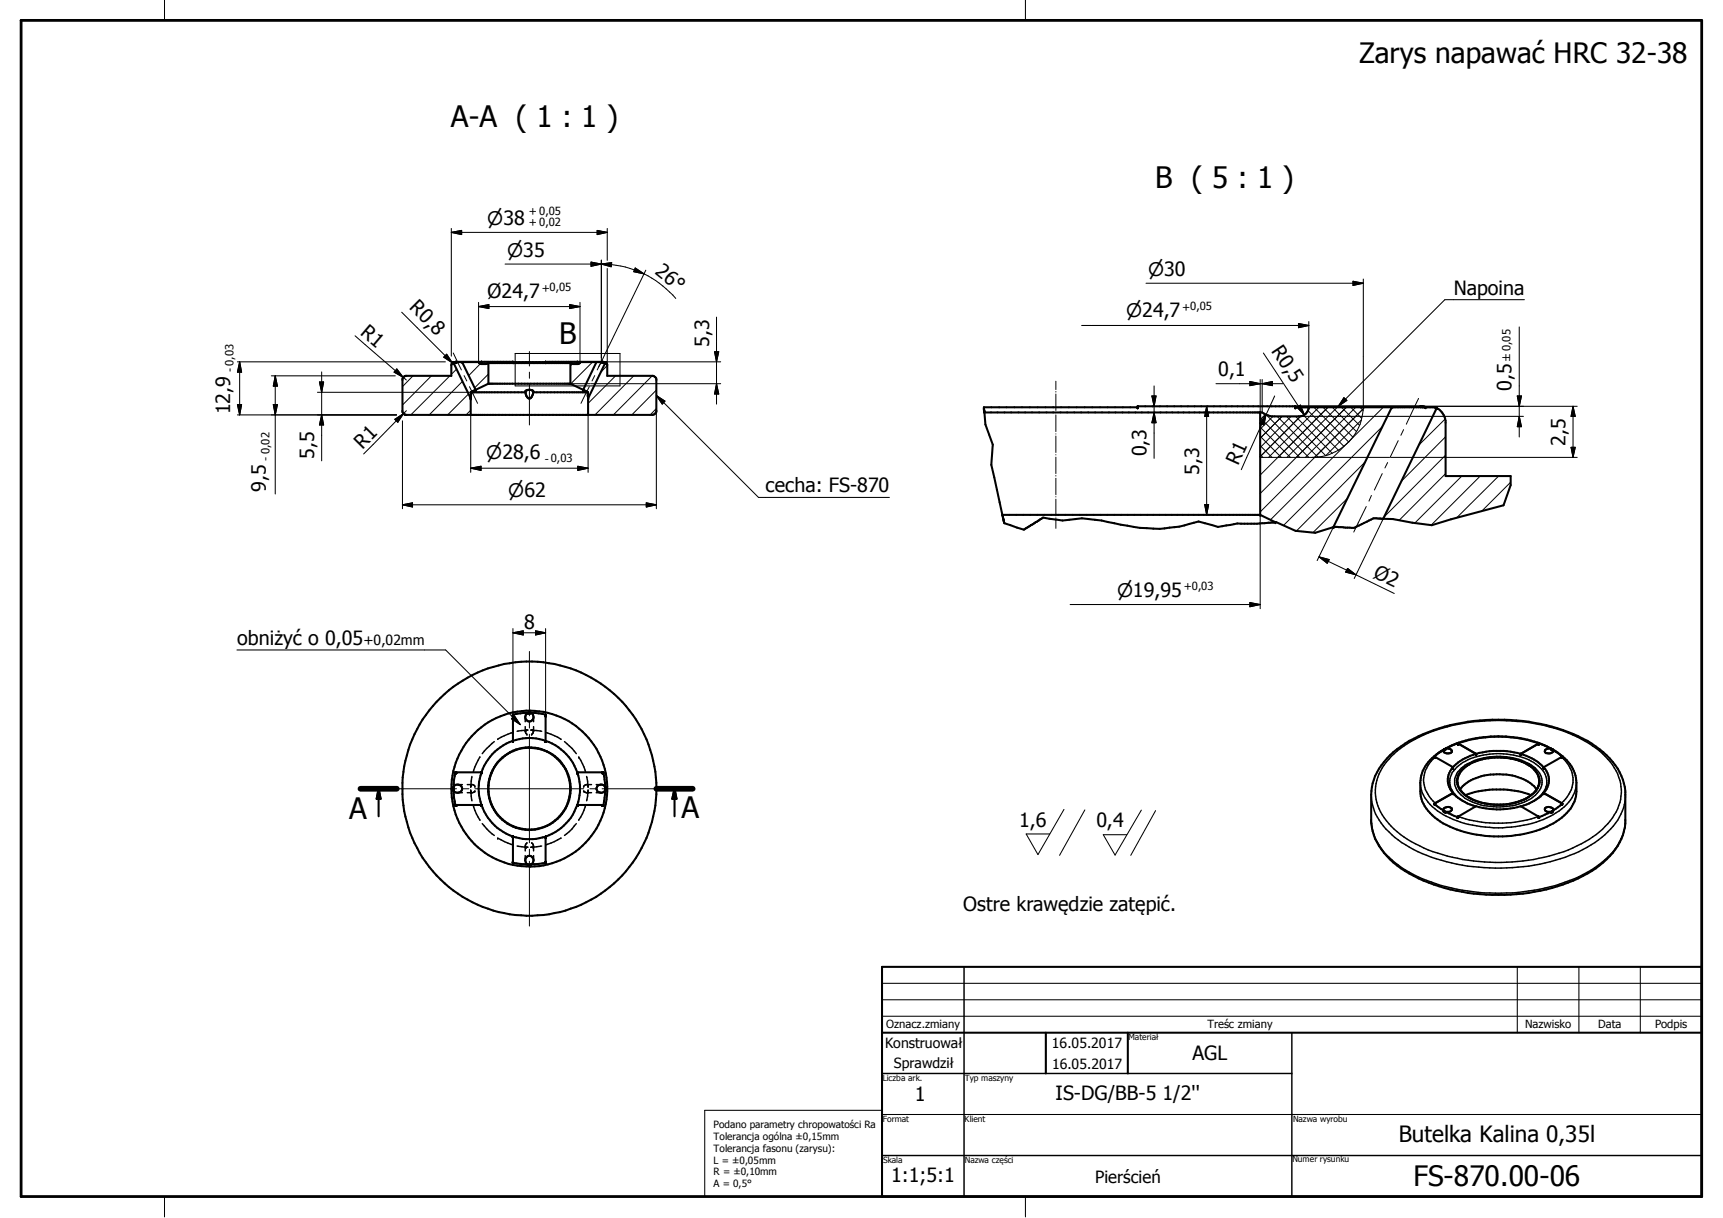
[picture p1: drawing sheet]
<svg xmlns="http://www.w3.org/2000/svg" width="297mm" height="210mm" viewBox="0 0 297 210" stroke-linecap="round" stroke-linejoin="round" font-family="sans-serif">
<g fill="#000">
<circle cx="78.1" cy="62.4" r=".18"/>
<circle cx="78.2" cy="62.4" r=".18"/>
<circle cx="78.5" cy="62.4" r=".18"/>
<circle cx="78.6" cy="62.4" r=".18"/>
<circle cx="78.7" cy="62.4" r=".18"/>
<circle cx="79.7" cy="62.4" r=".18"/>
<circle cx="81.1" cy="68.7" r=".18"/>
<circle cx="81.5" cy="67.4" r=".18"/>
<circle cx="81.9" cy="67.3" r=".18"/>
<circle cx="82" cy="67.2" r=".18"/>
<circle cx="83" cy="62.4" r=".18"/>
<circle cx="88.4" cy="62.4" r=".18"/>
<circle cx="94.1" cy="62.4" r=".18"/>
<circle cx="99.5" cy="62.4" r=".18"/>
<circle cx="100" cy="62.4" r=".18"/>
<circle cx="100.5" cy="67.2" r=".18"/>
<circle cx="101.4" cy="68.7" r=".18"/>
<circle cx="103.8" cy="62.4" r=".18"/>
<circle cx="103.9" cy="62.4" r=".18"/>
<circle cx="104" cy="62.4" r=".18"/>
<circle cx="104.3" cy="62.4" r=".18"/>
<circle cx="104.4" cy="62.4" r=".18"/>
<circle cx="169.6" cy="70.6" r=".18"/>
<circle cx="169.6" cy="70.5" r=".18"/>
<circle cx="169.7" cy="70.7" r=".18"/>
<circle cx="169.7" cy="70.8" r=".18"/>
<circle cx="169.7" cy="71" r=".18"/>
<circle cx="196.1" cy="70.1" r=".18"/>
<circle cx="196.1" cy="70.2" r=".18"/>
<circle cx="196.1" cy="70" r=".18"/>
<circle cx="217.3" cy="71.1" r=".18"/>
<circle cx="223.3" cy="70.1" r=".18"/>
<circle cx="223.3" cy="70" r=".18"/>
<circle cx="223.3" cy="70.2" r=".18"/>
<circle cx="225.6" cy="70.2" r=".18"/>
<circle cx="239.9" cy="70.2" r=".18"/>
<circle cx="244.9" cy="70" r=".18"/>
<circle cx="245" cy="70" r=".18"/>
<circle cx="245.3" cy="70.1" r=".18"/>
<circle cx="245.6" cy="70.1" r=".18"/>
<circle cx="245.7" cy="70.1" r=".18"/>
<circle cx="245.8" cy="70.2" r=".18"/>
<circle cx="247.5" cy="70.2" r=".18"/>
<circle cx="247.6" cy="70.3" r=".18"/>
<circle cx="247.7" cy="70.3" r=".18"/>
<circle cx="217.3" cy="88.7" r=".18"/>
<circle cx="219.9" cy="90" r=".18"/>
<circle cx="229.9" cy="90.8" r=".18"/>
<circle cx="78.1" cy="135.7" r=".18"/>
<circle cx="78.1" cy="136.1" r=".18"/>
<circle cx="78.1" cy="135.8" r=".18"/>
<circle cx="78.1" cy="136" r=".18"/>
<circle cx="78.1" cy="135.9" r=".18"/>
<circle cx="78.2" cy="136.2" r=".18"/>
<circle cx="78.2" cy="135.6" r=".18"/>
<circle cx="78.5" cy="133.1" r=".18"/>
<circle cx="78.5" cy="138.7" r=".18"/>
<circle cx="78.6" cy="138.7" r=".18"/>
<circle cx="78.6" cy="133.1" r=".18"/>
<circle cx="78.7" cy="133.1" r=".18"/>
<circle cx="78.7" cy="138.7" r=".18"/>
<circle cx="83" cy="138.7" r=".18"/>
<circle cx="83" cy="133.1" r=".18"/>
<circle cx="88.4" cy="123.2" r=".18"/>
<circle cx="88.4" cy="123.3" r=".18"/>
<circle cx="88.4" cy="127.7" r=".18"/>
<circle cx="88.4" cy="123.1" r=".18"/>
<circle cx="88.4" cy="123.4" r=".18"/>
<circle cx="91" cy="122.9" r=".18"/>
<circle cx="91" cy="122.8" r=".18"/>
<circle cx="91.1" cy="122.8" r=".18"/>
<circle cx="91.2" cy="122.8" r=".18"/>
<circle cx="91.3" cy="122.8" r=".18"/>
<circle cx="91.4" cy="122.8" r=".18"/>
<circle cx="91.5" cy="122.8" r=".18"/>
<circle cx="94.1" cy="123.2" r=".18"/>
<circle cx="94.1" cy="127.7" r=".18"/>
<circle cx="94.1" cy="123.1" r=".18"/>
<circle cx="94.1" cy="123.3" r=".18"/>
<circle cx="94.1" cy="123.4" r=".18"/>
<circle cx="99.5" cy="138.7" r=".18"/>
<circle cx="99.5" cy="133.1" r=".18"/>
<circle cx="103.8" cy="133.1" r=".18"/>
<circle cx="103.8" cy="138.7" r=".18"/>
<circle cx="103.9" cy="133.1" r=".18"/>
<circle cx="103.9" cy="138.7" r=".18"/>
<circle cx="104" cy="133.1" r=".18"/>
<circle cx="104" cy="138.7" r=".18"/>
<circle cx="104.3" cy="135.7" r=".18"/>
<circle cx="104.3" cy="136.2" r=".18"/>
<circle cx="104.3" cy="135.6" r=".18"/>
<circle cx="104.3" cy="136.1" r=".18"/>
<circle cx="104.4" cy="136" r=".18"/>
<circle cx="104.4" cy="136.1" r=".18"/>
<circle cx="104.4" cy="135.9" r=".18"/>
<circle cx="104.4" cy="135.8" r=".18"/>
<circle cx="247.3" cy="138.5" r=".18"/>
<circle cx="247.3" cy="130.4" r=".18"/>
<circle cx="247.4" cy="130.4" r=".18"/>
<circle cx="247.4" cy="138.4" r=".18"/>
<circle cx="247.4" cy="138.5" r=".18"/>
<circle cx="247.4" cy="130.5" r=".18"/>
<circle cx="248.8" cy="139.7" r=".18"/>
<circle cx="248.8" cy="129.2" r=".18"/>
<circle cx="248.9" cy="139.7" r=".18"/>
<circle cx="248.9" cy="129.2" r=".18"/>
<circle cx="249" cy="139.8" r=".18"/>
<circle cx="249" cy="129.2" r=".18"/>
<circle cx="249.1" cy="139.9" r=".18"/>
<circle cx="249.1" cy="129.1" r=".18"/>
<circle cx="249.2" cy="129" r=".18"/>
<circle cx="249.2" cy="139.9" r=".18"/>
<circle cx="249.3" cy="139.9" r=".18"/>
<circle cx="250.5" cy="132.2" r=".18"/>
<circle cx="250.5" cy="136.7" r=".18"/>
<circle cx="251.3" cy="128.1" r=".18"/>
<circle cx="251.4" cy="128.1" r=".18"/>
<circle cx="254.5" cy="129.9" r=".18"/>
<circle cx="262.2" cy="129.9" r=".18"/>
<circle cx="265.2" cy="128.1" r=".18"/>
<circle cx="265.3" cy="128.1" r=".18"/>
<circle cx="266.1" cy="136.7" r=".18"/>
<circle cx="266.1" cy="132.2" r=".18"/>
<circle cx="267.4" cy="139.9" r=".18"/>
<circle cx="267.4" cy="129" r=".18"/>
<circle cx="267.5" cy="129.1" r=".18"/>
<circle cx="267.5" cy="139.9" r=".18"/>
<circle cx="267.6" cy="129.1" r=".18"/>
<circle cx="267.6" cy="129.2" r=".18"/>
<circle cx="267.6" cy="139.8" r=".18"/>
<circle cx="267.7" cy="129.2" r=".18"/>
<circle cx="267.7" cy="139.8" r=".18"/>
<circle cx="267.7" cy="139.7" r=".18"/>
<circle cx="267.8" cy="129.2" r=".18"/>
<circle cx="267.8" cy="139.7" r=".18"/>
<circle cx="269.2" cy="130.5" r=".18"/>
<circle cx="269.2" cy="138.4" r=".18"/>
<circle cx="269.2" cy="130.4" r=".18"/>
<circle cx="269.3" cy="130.4" r=".18"/>
<circle cx="269.3" cy="138.5" r=".18"/>
<circle cx="88.4" cy="148.7" r=".18"/>
<circle cx="88.4" cy="148.6" r=".18"/>
<circle cx="88.4" cy="144.2" r=".18"/>
<circle cx="88.4" cy="148.5" r=".18"/>
<circle cx="91" cy="149" r=".18"/>
<circle cx="91.2" cy="149.1" r=".18"/>
<circle cx="91.3" cy="149.1" r=".18"/>
<circle cx="91.4" cy="149.1" r=".18"/>
<circle cx="91.4" cy="149" r=".18"/>
<circle cx="91.5" cy="149" r=".18"/>
<circle cx="94.1" cy="148.5" r=".18"/>
<circle cx="94.1" cy="148.6" r=".18"/>
<circle cx="94.1" cy="148.7" r=".18"/>
<circle cx="94.1" cy="144.2" r=".18"/>
<circle cx="251.3" cy="140.8" r=".18"/>
<circle cx="251.4" cy="140.8" r=".18"/>
<circle cx="251.4" cy="140.7" r=".18"/>
<circle cx="265.2" cy="140.8" r=".18"/>
<circle cx="265.2" cy="140.7" r=".18"/>
<circle cx="265.3" cy="140.8" r=".18"/>
</g>
<g fill="none" stroke="#000" stroke-width=".35">
<path d="M78.1 62.4l-.2 .3-.1 .2v1.9h-7.9l-.4 .2-.1 .3v5.7l.2 .3 .5 .2h42.4l.4-.2 .3-.3-.1-5.8-.5-.4h-7.9v-2l-.3-.4M78.1 62.4l3 6.3M78.6 62.4h25.4M79.7 62.4l2.3 4.8M81.2 67.6l-.1 3.9M81.2 67.6h9.4M81.7 67.4h.1M82 67.2l-.8 .4M82.5 62.4l.4 .3h.8l.5-.1 14.3 .1a1.82 1.82 0 0 0 1.4-.1l.1-.2M83 62.4h-4.9M84.2 66.1l-2.2 1.1M84.2 62.6v3.5"/>
<path d="M84.2 66.1h14.1M90.6 67.6a.24 .24 0 0 1 0-.2 .24 .24 0 0 1 .2-.1h1l.1 .3M90.6 67.6v.2a.83 .83 0 0 0 .8 .9l.3-.3 .2-.8M91.9 67.6h9.4M98.3 62.6v3.5M98.3 66.1l2.2 1.1M99.5 62.4h4.9M100.5 67.2l.8 .4M101.3 67.6l.1 3.9M102.8 62.4l-2.3 4.8M104.4 62.4l-3 6.3M169.7 71.1l.2 2.1 1.3 3.4-.3 3.5 1.9 8.6"/>
<path d="M217.3 71.1v17.6M223.3 70v.2h24.1l.3 .1M225.6 70.2a1.75 1.75 0 0 1-1.5 1.6h-4.7l-1.1-.3-.7-.4h-47.9M239.9 70.2l-10 20.6M245.8 70.2l-.7-.2h-49v.2h-26.5l.1 .9M247.6 70.3h.1M247.7 70.3a3.1 3.1 0 0 1 1.5 2.2v9.5h11.2v1.6l-1.2 3.5-9.1 2.4-3.3 1-3.3-.4-3.4-.6-1.6-.1M247.7 70.3l-9.2 19.1M172.8 88.7l.3 1.5 3.4 1.1 3.3-2.1 3.4 .5 3.3-.4 3.4 .4a37.1 37.1 0 0 0 10.9 1.4l.8-.2a10.8 10.8 0 0 0 3.4-.6l1.6-.4 3.4 .9 3.3-.6 3.4 .1 3.3-.3 3.3 1.5 3.4 .3 3.2-1M172.8 88.7h44.5M217.3 88.7l2.6 1.3M238.5 89.4h-.9a1.62 1.62 0 0 0-1.6 .3l-.8 .4a4.4 4.4 0 0 1-3.9 .7h-1.4"/>
<path d="M65.3 135.9l.3 1.8h-.7zM65.3 135.9v4.8M78.2 136.2l.3 2.5h4.5M78.2 135.6v.6M78.2 135.6a.78 .78 0 0 1 1.2-.3 .78 .78 0 0 1 0 1.2 .78 .78 0 0 1-1.2-.3M83 133.1h-4.5l-.3 2.5M83 133.1a8.1 8.1 0 0 0 0 5.6M83 138.7a8.8 8.8 0 0 0 5.4 5.5M88.4 127.7a8.1 8.1 0 0 1 5.7 0M88.4 127.7a8.6 8.6 0 0 0-5.4 5.4M91 122.9h.5M91 122.9l-2.6 .2v4.6"/>
<path d="M91 122.9a.77 .77 0 0 0-.3 1.1 .77 .77 0 0 0 1.2 0 .77 .77 0 0 0-.3-1.1M91.5 122.9l2.6 .2v4.6M94.1 127.7a8.8 8.8 0 0 1 5.4 5.4M99.5 133.1h4.6l.2 2.5M99.5 133.1a8.4 8.4 0 0 1 0 5.6M99.5 138.7a9 9 0 0 1-5.4 5.5M104.3 136.2l-.2 2.5h-4.6M104.3 135.6v.6M104.3 135.6a.77 .77 0 0 0-1.1-.3 .77 .77 0 0 0-.1 1.1l.7 .2 .5-.4M116.3 135.9l.3 1.8h-.7zM116.3 135.9v4.8M239.6 130.2a24.6 24.6 0 0 1 13.5-5.8 34.3 34.3 0 0 1 20.6 3.3 13.2 13.2 0 0 1 6.1 6.7l.4 1.9v5.6a10.1 10.1 0 0 1-3.8 6.7 24.4 24.4 0 0 1-11.8 5.1 32.7 32.7 0 0 1-22.4-3.6 12 12 0 0 1-5.6-6.8l-.2-1.7v-4.7a9.3 9.3 0 0 1 3.2-6.7z"/>
<path d="M246.5 131a15 15 0 0 1 9.9-4 19.5 19.5 0 0 1 12.2 2.7 6.5 6.5 0 0 1 3.2 5.2 6.4 6.4 0 0 1-3 6.3 20 20 0 0 1-14.9 2.5 13.9 13.9 0 0 1-7.7-4 5.7 5.7 0 0 1-1.3-4.8 5.9 5.9 0 0 1 1.6-3.9zM247.3 138.5l1.5 1.2M248.8 129.2l-1.5 1.2 3.2 1.8M248.9 139.4a.93 .93 0 0 1 1.4 0v.2l-.3 .3h-.9l-.3-.2zM249.3 129l-.5 .2M249.3 139.9l2 .9 3.2-1.9a13.7 13.7 0 0 0 7.7 0l3.1 1.9 2-.9M249.3 129a.71 .71 0 0 1 1 .5 .93 .93 0 0 1-1.4 0l-.1-.3M250.5 136.7l-3.2 1.8M250.5 136.7l.5 .5 1.1 .8 .9 .5 1.4 .5M250.5 132.2h.1M250.5 136.7h.1M250.5 132.2a3.2 3.2 0 0 0 0 4.5"/>
<path d="M251.3 128.1l-2 .9M251.3 128.1l3.2 1.8M251.7 136.1a7.4 7.4 0 0 1 6.3-2.7 8.9 8.9 0 0 1 6.7 2.4l.2 .3M252.6 132.2a2.87 2.87 0 0 0 .3 5 10.8 10.8 0 0 0 10.6 .2 3 3 0 0 0 1.8-3.2 3.3 3.3 0 0 0-1.1-1.8M252.6 137a16.5 16.5 0 0 1 11.3 0M252.9 132a10.6 10.6 0 0 1 11.1 .1M254.5 129.9a8 8 0 0 0-4 2.3M254.5 129.9a13.7 13.7 0 0 1 5.9-.4l1.8 .4M260.9 130.8a10.5 10.5 0 0 0-8.3 1.4 2.75 2.75 0 0 0-.1 4.7 10.6 10.6 0 0 0 11 .5 3.1 3.1 0 0 0 1.8-3.5l-.1-.4a5.4 5.4 0 0 0-3.3-2.4l-.5-.2M262.2 129.9a8.6 8.6 0 0 1 3.9 2.3M265.3 128.1l2 .9M265.3 128.1l-3.1 1.8"/>
<path d="M266.1 136.7l3.3 1.8M266.1 132.2h.1M266.1 136.7h.1M266.1 136.7a8.4 8.4 0 0 1-3.9 2.3M266.1 132.2a3.2 3.2 0 0 1 0 4.5M266.4 139.3a.94 .94 0 0 1 1.4 .3v.1l-.3 .2a1.11 1.11 0 0 1-1.1-.2zM267.3 129l.5 .2M267.3 129l-.6 .1-.3 .1-.1 .2a.79 .79 0 0 0 1.2 .3l.3-.2v-.3M267.4 129h.1M267.8 129.2l1.6 1.2-3.3 1.8M269.4 138.5l-1.6 1.2M88.4 144.2v4.5l2.6 .3"/>
<path d="M88.4 144.2a9.1 9.1 0 0 0 5.7 0M91 149h.6M91 149a.77 .77 0 0 1-.3-1.2 .77 .77 0 0 1 1.2 0 .77 .77 0 0 1-.3 1.2M94.1 144.2v4.5l-2.5 .3M152.1 166.6h141.3v39.6h-141.3zM152.1 178h141.3M180.3 178v7M194.4 178v7"/>
<circle cx="91.2" cy="135.9" r="7.1"/>
<circle cx="91.3" cy="135.9" r="13.4"/>
<circle cx="91.3" cy="135.9" r="7.1"/>
<circle cx="91.3" cy="135.9" r="21.9"/>
</g>
<g fill="none" stroke="#000" stroke-width=".25">
<path d="M78.9 136.6h.8M78.9 135.2h.8M80.6 135.2h.9l.4 .3M81.1 136.1l.1 .5M81.2 135.3h.1M81.2 136.5h.1M81.2 136.6h.1M81.2 135.3l-.1 .4M81.2 136.6l.2 1.4M81.3 135.2l-.1 .1M81.4 133.8l-.2 1.5M81.6 138.7l.5 1.6 .7 1.1"/>
<path d="M81.9 136.3h.1M81.9 135.5h.1M81.9 136.3l-.4 .3h-.9M82.8 130.5l-.9 1.7-.3 .9M85.2 127.8l-1.3 1.2-.8 .9M88.4 126.2l-1.5 .6-1.1 .6M90.5 125.2l.1 1 .2 .3M90.5 123.6v.8M90.6 125.9h.1M90.6 125.9h-.1M90.6 125.9l-1.4 .1M90.7 125.8h.1"/>
<path d="M90.7 125.8h.3M90.7 125.8l-.1 .1M90.8 126.5h.1M91.5 125.8l.4 .1M91.6 126.5h.1M91.9 125.9h.1M91.9 125.9l1.5 .1M92 123.6v.8M92 125.2v.8l-.1 .3-.3 .2M94.1 126.2l1.5 .6 1.1 .6M97.3 127.8l1.3 1.2 .8 .9M99.8 130.5h.1"/>
<path d="M99.8 130.5l.9 1.7 .3 .9M100.6 135.5h.1M100.6 136.3h.1M100.6 136.3l.4 .3h1M101 138.7l-.6 1.6-.6 1.1M101.1 133.8l.2 1.5M101.3 135.2v.1M101.3 136.6h.1M101.3 136.5h.1M101.3 135.3h.1M101.3 136.6l-.2 1.4M101.3 135.3l.1 .4"/>
<path d="M101.4 136.1l-.1 .5M102 135.2h-1l-.4 .3M102.8 136.6h.8M102.8 135.2h.8M236.4 136.9a9.6 9.6 0 0 0 3.5 6.9 23 23 0 0 0 11.3 5.1 34 34 0 0 0 22.4-2.9 13.1 13.1 0 0 0 6.3-6.8l.3-1.1v-1.2M239.9 130.3a23.9 23.9 0 0 1 13.3-5.8 32.9 32.9 0 0 1 19.4 2.9 12.7 12.7 0 0 1 6.5 6.5 7.4 7.4 0 0 1-1.5 7.5 18.2 18.2 0 0 1-8 5.4 34.8 34.8 0 0 1-24.2-.7 14.7 14.7 0 0 1-7.7-6.7 7.9 7.9 0 0 1 2.2-9.1zM244.9 134.9a6.7 6.7 0 0 0 3.4 5.1 15.2 15.2 0 0 0 4.9 2.1 22.3 22.3 0 0 0 12.9-.9 9.6 9.6 0 0 0 5.3-4.6l.3-.8 .1-.9M247.4 130.5a4.9 4.9 0 0 0-.3 7.5l.3 .4M251.4 128.1a21.2 21.2 0 0 1 13.8 0M251.9 132.4a11.1 11.1 0 0 1 10.4-1.4 5.7 5.7 0 0 1 3.3 2.6 2.89 2.89 0 0 1-1.2 3.7 10.3 10.3 0 0 1-8 1.6 7.8 7.8 0 0 1-5-2.5 2.95 2.95 0 0 1 .5-4zM253 138.4a4.2 4.2 0 0 1-3-4.2 5.3 5.3 0 0 1 3.1-3.3 13.2 13.2 0 0 1 11.3 .5 4 4 0 0 1 2.3 3.8 4.8 4.8 0 0 1-3.1 3.2M269.2 130.5a4.9 4.9 0 0 1 0 7.9"/>
<path d="M83.1 141.9l1.3 1.4 .8 .7M85.8 144.4h.1M85.8 144.4l2.6 1.2M89.2 145.8l1.4 .2M90.5 147.4v.9M90.5 145.9l.1 .1M90.6 146h.1M90.6 146h.4M90.7 146h.1M90.8 145.2l-.2 .4-.1 1M91.5 146h.4M91.6 145.2l.4 .6v.8"/>
<path d="M91.9 146h.1M92 145.9l-.1 .1M92 147.4v.9M93.4 145.8l-1.5 .2M96.7 144.4l-2.6 1.2M99.4 141.9l-1.2 1.4-.9 .7M236.4 141.3a10 10 0 0 0 4.6 7.8 29.1 29.1 0 0 0 16.8 4.8 31.9 31.9 0 0 0 16.5-4 12.5 12.5 0 0 0 5.6-6.4l.3-1.1v-1.1M251.4 140.7a21.2 21.2 0 0 0 13.8 0M166.2 166.6v39.6M222.7 178v28.2M152.1 199.1h141.3M152.1 185h70.6"/>
</g>
<g fill="none" stroke="#000" stroke-width=".17">
<path d="M176.8 0v3.5M28.4 0v3.5M71.2 64.8l-1.8 1.8M74.4 64.8l-5 5M77.6 64.8l-6.8 6.7M78.1 60.8l.8 1.6M78.7 63.6l-.9 .9M78.9 62.4l.6 1.4M79.7 65.7l-5.7 5.8M79.9 62.4l-.1 .2M80 64.7l.5 1M80.8 67.9l-3.6 3.6"/>
<path d="M80.9 66.6l1.4 2.9M81.1 70.7l-.8 .8M82.8 62.7l-2 2M84.2 64.5l-2.4 2.3M91.3 60.6v2.5M91.3 64.1v1.1M91.3 66.3v6.9M98.7 62.7l-.4 .4M100.5 67.2h.1M101.6 66.6l-1.4 2.9M102.1 62.4l-3.7 3.8M102.5 64.7l-.4 1"/>
<path d="M103.7 62.4l-.7 1.4M104.4 60.8l-.8 1.6M104.7 63l-1.1 1.1M106.1 64.8l-4.7 4.7M109.3 64.8l-6.7 6.7M112.4 64.8l-6.7 6.7M113.2 70.4l-1.1 1.1M113.2 67.2l-4.3 4.3M182 65.7v1.4M182 67.5v.1M182 67.9v2.8M182 71.1v.1"/>
<path d="M182 71.5v2.9M182 74.8h.1M182 75.1v2.9M182 78.4h.1M182 78.8v2.8M217.3 78.4l.4 .4M217.3 76.8l2 2M217.3 75.2l3.6 3.6M217.3 73.6l5.2 5.2M217.3 72l6.8 6.8M218.2 71.4l-.9 .9M218.3 71.5l7.3 7.3"/>
<path d="M219.5 71.8l-2.2 2.2M220.2 71.8l7 6.9M221 71.8l-3.7 3.7M221.8 71.8l6.7 6.7M222.6 71.8l-5.3 5.3M223.3 71.8l6.4 6.3M224.2 71.7l-6.9 7M224.7 71.5l6 6.1M225.5 70.7l6.2 6.2M225.8 70.2l-.2 .2M226.5 70.2l6 6M227.4 70.2l-8.7 8.6"/>
<path d="M228.1 70.2l5.1 5.1M228.9 70.2l-11.6 11.7M229.7 70.2l4.1 4.2M230.5 70.2l-8.6 8.6M231.3 70.2l3.1 3.1M232.1 70.2l-14.8 14.8M232.9 70.2l1.8 1.9M233.7 70.2l-8.7 8.6M234.4 70.2l.6 .5M234.7 72.4l-6.1 6.1M235 70.5l-8.4 8.3M235.3 79.7l-11.8 11.8"/>
<path d="M235.3 70.2l-18 18M238.3 73.5l-17 17.1M238.5 70.2l-19.5 19.4M239.2 79.7l-.4 .9M241 75.9l-1.3 2.8M242 74l-.5 1M244.6 68.7l-2.2 4.4M247.8 70.4l-.2 .2M249.1 72.2l-4.5 4.6M249.2 78.4l-10.6 10.7M249.2 75.3l-7.6 7.6M182 82h.1"/>
<path d="M182 82.4v2.9M182 85.6h.1M182 86v2.9M182 89.2v.1M182 89.7v1.4M232.3 85.9l-5.9 5.9M235.5 87.3l-2.1 4.4M236.4 85.4l-.4 1M238.3 81.6l-1.4 2.9M249.2 81.6l-8 8.1M252 82l-8.1 8.2M255.2 82l-8.5 8.5"/>
<path d="M258.4 82l-7.3 7.2M260.4 83.1l-4.9 5M91.3 112.3v11.1M67.6 135.9h11.1M79.8 135.9h1.1M81.9 135.9h18.7M91.3 124.5v1M91.3 126.5v18.7M101.7 135.9h1M103.8 135.9h11.1M91.3 146.3v1.1M91.3 148.4v11.2"/>
<path d="M28.4 206.2v3.5M176.8 206.2v3.5"/>
</g>
<path d="M3.6 3.5h289.8v202.7h-289.8z" fill="none" stroke="#000" stroke-width=".48"/>
<g fill="none" stroke="#000" stroke-width=".18">
<path d="M77.8 39.4v22M103 39.7l1.7 .3-1.7 .4zM104.7 39.4v5.5M61.2 57.9l8.3 7.1M69.3 53.8l9.1 9.1M77.8 40l1.8-.3v.7zM77.8 40h26.9M82.5 52.8l1.8-.3v.7zM82.5 52.8h17.5M82.5 52.1v10.3M87.1 45.5h16.6M98.2 52.5l1.8 .3-1.8 .4z"/>
<path d="M100 52.1v10.3M101.9 45.2l1.8 .3-1.8 .4zM103.7 45.5l1.7-.2v.7zM103.7 44.8v17.6l-.5 .8M103.7 45.5a16.5 16.5 0 0 1 7.3 1.7M104.7 46.3v16.6M109.5 46.2l1.5 1-1.7-.4zM111 47.2a17.7 17.7 0 0 1 5.5 4.2M111.3 46.6l-6.9 14.2M123.5 54.7v14.9M186.5 56.1h39.1M197.6 48.8h37.4"/>
<path d="M223.9 55.8l1.7 .3-1.7 .4zM225.6 55.4v14.8M233.3 48.5l1.7 .3-1.7 .4zM235 48.1v21.9M261.9 56.3v19M262.8 51.6h-13.7l-18.4 18.4M40.9 69.7h.8l-.4 1.8zM40.9 71.5h27.5M40.9 62.4h35.9M41.3 62.4l.4 1.7h-.8zM41.3 62.4v9.1M46.8 64.8h21.4"/>
<path d="M47.1 69.7h.7l-.3 1.8zM47.5 64.8l.3 1.7h-.7zM47.5 64.8v20.3M54.7 67.6h26.4M55.1 65.8h.7l-.3 1.8zM55.5 71.5l.3 1.7h-.7zM55.5 64.1v15.3M68.1 72.3l1.5-1-1 1.5zM68.4 63.6l1.1 1.4-1.6-.9zM69.4 70.8v.4M69.4 72.5v15.2M69.5 65l.6 .5"/>
<path d="M69.6 64.8h.5M69.7 71.5h.4M70.1 70.8l-7.4 7.4M77 61l1 1.5-1.5-.9zM77.8 62.6v.3M78.1 62.4h.7M78.9 62.4h4.1M81.1 71.5v9.9M88.8 60.9h18.1v5.6h-18.1zM98.3 66.1h3.5M99.5 62.4h4M101.4 71.5v9.9"/>
<path d="M101.9 66.1h22.3M103.7 62.4h20.5M113.2 68.2l1.4 .9-.4 .5zM113.2 70.8v16.9M113.2 68.2l17.6 17.5h22.5M123.2 60.6h.7l-.4 1.8zM123.5 66.1l.4 1.8h-.7zM198.6 68.2h.7l-.3 1.8zM199 71.1l.3 1.8h-.7zM199 66.5v12.5M208 70l.4 1.8h-.7zM208 70v18.7"/>
<path d="M209.6 66.1h11.5M215.5 65.7l1.8 .4-1.8 .4zM217.3 65.4v13.4h22.3M217.6 66.1l1.8-.4v.8zM217.6 65.4v5.7M217.8 60.8l7.1 10.7M218.3 71.5l-.4 1.7-.7-.3zM218.3 71.5l-4.3 9.4M219.7 68.2l-1.4 3.3M223.6 70.2l.6-.4 .7 1.7zM223.9 71.8h.3M224.3 71.8h18.7"/>
<path d="M231.7 68.5l.5 .5-1.5 1zM235 70h.1M235 70.2a8.9 8.9 0 0 1-8.2 8.6M239.7 78.8h32.2M243.2 71.8h19.4M244.8 70h27.1M261.6 68.2h.7l-.4 1.8zM261.9 71.8l.4 1.7h-.7zM270.8 77.1h.8l-.4 1.7zM271.2 70l.4 1.8h-.8zM271.2 70v8.8M69.4 87l1.7-.3v.7z"/>
<path d="M69.4 87h43.8M81.1 80.7l1.8-.4v.8zM81.1 80.7h20.3M99.6 80.3l1.8 .4-1.8 .4zM111.4 86.7l1.8 .3-1.8 .4zM207.7 87h.7l-.4 1.7zM217.3 88.7v16.2M227.4 96l1.7 .4-.3 .7zM227.4 96l6.4 3.1M229.9 90.8l-2.8 5.8M232.3 98l1.5 1.1-1.8-.5zM233.8 99.1l6.6 3.2"/>
<path d="M238.5 89.4l-5 10.3M40.8 112h36l12.9 12.9M88.4 109.1l1.8-.4v.7zM88.4 109.1h5.7M88.4 108.3v15.1M92.3 108.7l1.8 .4-1.8 .3zM94.1 108.3v15.1M184.5 104.2h32.8M215.5 103.8l1.8 .4-1.8 .4zM88.2 123.9l.5-.5 1 1.5zM88.7 123.4l1 1.5-1.5-1zM183.4 139.5l-4.5 7.8-2-3.6h4.1"/>
<path d="M187 139.6l-4.3 7.8M196.8 139.6l-4.6 7.8-2-3.6h4.1M199.2 139.7l-4.3 7.7M152.1 169.5h141.3M152.1 172.3h141.3M152.1 175.1h141.3M180.3 178v7M261.6 166.6v11.4M272.2 166.6v11.4M282.8 166.6v11.4M152 191.3h-30.5v14.9M152.1 181.8v24.4h-46.4"/>
<path d="M152.1 192.1h141.3"/>
</g>
<path d="M62.1 135.9h6.3M113.2 135.9h6.2" fill="none" stroke="#000" stroke-width=".99"/>
<g fill="#000">
<path d="M77.8 40l1.8-.3v.7zM82.5 52.8l1.8-.3v.7zM98.2 52.5l1.8 .3-1.8 .4zM101.9 45.2l1.8 .3-1.8 .4zM103 39.7l1.7 .3-1.7 .4zM103.7 45.5l1.7-.2v.7zM109.5 46.2l1.5 1-1.7-.4zM223.9 55.8l1.7 .3-1.7 .4zM233.3 48.5l1.7 .3-1.7 .4zM40.9 69.7h.8l-.4 1.8zM41.3 62.4l.4 1.7h-.8zM47.1 69.7h.7l-.3 1.8z"/>
<path d="M47.5 64.8l.3 1.7h-.7zM55.1 65.8h.7l-.3 1.8zM55.5 71.5l.3 1.7h-.7zM68.4 63.6l1.1 1.4-1.6-.9zM68.1 72.3l1.5-1-1 1.5zM77 61l1 1.5-1.5-.9zM113.2 68.2l1.4 .9-.4 .5zM123.2 60.6h.7l-.4 1.8zM123.5 66.1l.4 1.8h-.7zM198.6 68.2h.7l-.3 1.8zM199 71.1l.3 1.8h-.7zM208 70l.4 1.8h-.7z"/>
<path d="M215.5 65.7l1.8 .4-1.8 .4zM218.3 71.5l-.4 1.7-.7-.3zM217.6 66.1l1.8-.4v.8zM223.6 70.2l.6-.4 .7 1.7zM231.7 68.5l.5 .5-1.5 1zM261.6 68.2h.7l-.4 1.8zM261.9 71.8l.4 1.7h-.7zM270.8 77.1h.8l-.4 1.7zM271.2 70l.4 1.8h-.8zM69.4 87l1.7-.3v.7zM81.1 80.7l1.8-.4v.8zM99.6 80.3l1.8 .4-1.8 .4z"/>
<path d="M111.4 86.7l1.8 .3-1.8 .4zM207.7 87h.7l-.4 1.7zM227.4 96l1.7 .4-.3 .7zM232.3 98l1.5 1.1-1.8-.5zM88.4 109.1l1.8-.4v.7zM92.3 108.7l1.8 .4-1.8 .3zM215.5 103.8l1.8 .4-1.8 .4zM65.3 135.9l.3 1.8h-.7zM88.7 123.4l1 1.5-1.5-1zM116.3 135.9l.3 1.8h-.7z"/>
</g>
<g font-size="5.1">
<text x="77.7" y="21.9">A-A ( 1 : 1 )</text>
<text x="199.2" y="32.3">B ( 5 : 1 )</text>
<text x="96.4" y="59.3">B</text>
<text x="60.2" y="141.1">A</text>
<text x="117.5" y="140.9">A</text>
</g>
<g font-size="4.8">
<text x="234.3" y="10.8">Zarys napawać HRC 32-38</text>
<text x="243.7" y="204.4">FS-870.00-06</text>
</g>
<text font-size="3.9" x="241.1" y="196.7">Butelka Kalina 0,35l</text>
<g font-size="3.4">
<text x="112.8" y="47.1" transform="rotate(39 112.8 47.1)">26°</text>
<text x="70.4" y="53.1" transform="rotate(45 70.4 53.1)">R0,8</text>
<text x="84.1" y="51.4">Ø24,7</text>
<text x="250.6" y="50.8">Napoina</text>
<text x="62" y="57.6" transform="rotate(40 62 57.6)">R1</text>
<text x="122.3" y="59.8" transform="rotate(-90 122.3 59.8)">5,3</text>
<text x="210" y="64.9">0,1</text>
<text x="219.1" y="60.4" transform="rotate(56 219.1 60.4)">R0,5</text>
<text x="39.7" y="71.4" transform="rotate(-90 39.7 71.4)">12,9</text>
<text x="260.6" y="67.3" transform="rotate(-90 260.6 67.3)">0,5</text>
<text x="62.5" y="77.5" transform="rotate(-45 62.5 77.5)">R1</text>
<text x="269.9" y="76.8" transform="rotate(-90 269.9 76.8)">2,5</text>
<text x="54.2" y="79.1" transform="rotate(-90 54.2 79.1)">5,5</text>
<text x="197.7" y="78.7" transform="rotate(-90 197.7 78.7)">0,3</text>
<text x="206.7" y="81.8" transform="rotate(-90 206.7 81.8)">5,3</text>
<text x="213.5" y="80.4" transform="rotate(-66 213.5 80.4)">R1</text>
<text x="45.8" y="84.8" transform="rotate(-90 45.8 84.8)">9,5</text>
<text x="132" y="84.8">cecha: FS-870</text>
<text x="236.6" y="99.4" transform="rotate(26 236.6 99.4)">Ø2</text>
<text x="40.9" y="111.1">obniżyć o 0,05</text>
<text x="90.4" y="108.3">8</text>
<text x="175.7" y="142.5">1,6</text>
<text x="189" y="142.6">0,4</text>
<text x="166.1" y="156.9">Ostre krawędzie zatępić.</text>
<text x="205.6" y="182.7">AGL</text>
<text x="157.7" y="189.8">1</text>
<text x="182" y="189.6">IS-DG/BB-5 1/2''</text>
<text x="153.6" y="203.6">1:1;5:1</text>
</g>
<g font-size="3.2">
<text x="84" y="38.8">⌀38</text>
<text x="87.5" y="44.2">⌀35</text>
<text x="197.9" y="47.5">⌀30</text>
<text x="194.1" y="54.7">⌀24,7</text>
<text x="83.8" y="79.1">⌀28,6</text>
<text x="87.6" y="85.7">⌀62</text>
<text x="192.6" y="102.8">⌀19,95</text>
</g>
<text font-size="2.9" x="188.8" y="203.8">Pierścień</text>
<g font-size="2.4">
<text x="62.7" y="111.1">+0,02mm</text>
<text x="152.6" y="180.6">Konstruował</text>
<text x="154.1" y="184.1">Sprawdził</text>
<text x="181.4" y="180.6">16.05.2017</text>
<text x="181.4" y="184.2">16.05.2017</text>
</g>
<g font-size="1.9">
<text x="91.2" y="39">+ 0,02</text>
<text x="91.2" y="37.1">+ 0,05</text>
<text x="93.4" y="50.3">+0,05</text>
<text x="203.8" y="53.6">+0,05</text>
<text x="40.3" y="64.1" transform="rotate(-90 40.3 64.1)">- 0,03</text>
<text x="46.5" y="79.4" transform="rotate(-90 46.5 79.4)">- 0,02</text>
<text x="93.9" y="79.8">-0,03</text>
<text x="204.1" y="101.7">+0,03</text>
<text x="152.8" y="177.1">Oznacz.zmiany</text>
<text x="208.2" y="177.1">Treśc zmiany</text>
<text x="262.9" y="177.2">Nazwisko</text>
<text x="275.5" y="177.2">Data</text>
<text x="285.3" y="177.1">Podpis</text>
</g>
<text font-size="1.8" x="260.4" y="62.2" transform="rotate(-90 260.4 62.2)">±0,05</text>
<g font-size="1.7">
<text x="123" y="194.3">Podano parametry chropowatości Ra</text>
<text x="123" y="196.4">Tolerancja ogólna ±0,15mm</text>
<text x="123" y="198.5">Tolerancja fasonu (zarysu):</text>
<text x="123" y="200.5">L = ±0,05mm</text>
<text x="123" y="202.6">R = ±0,10mm</text>
<text x="123" y="204.6">A = 0,5°</text>
</g>
<g font-size="1.5">
<text x="194.6" y="179.2">Materiał</text>
<text x="152.2" y="186.3">Liczba ark.</text>
<text x="166.3" y="186.2">Typ maszyny</text>
<text x="152.2" y="193.3">Format</text>
<text x="166.3" y="193.3">Klient</text>
<text x="222.9" y="193.4">Nazwa wyrobu</text>
<text x="152.2" y="200.5">Skala</text>
<text x="166.3" y="200.5">Nazwa części</text>
<text x="222.8" y="200.3">Numer rysunku</text>
</g>
</svg>
